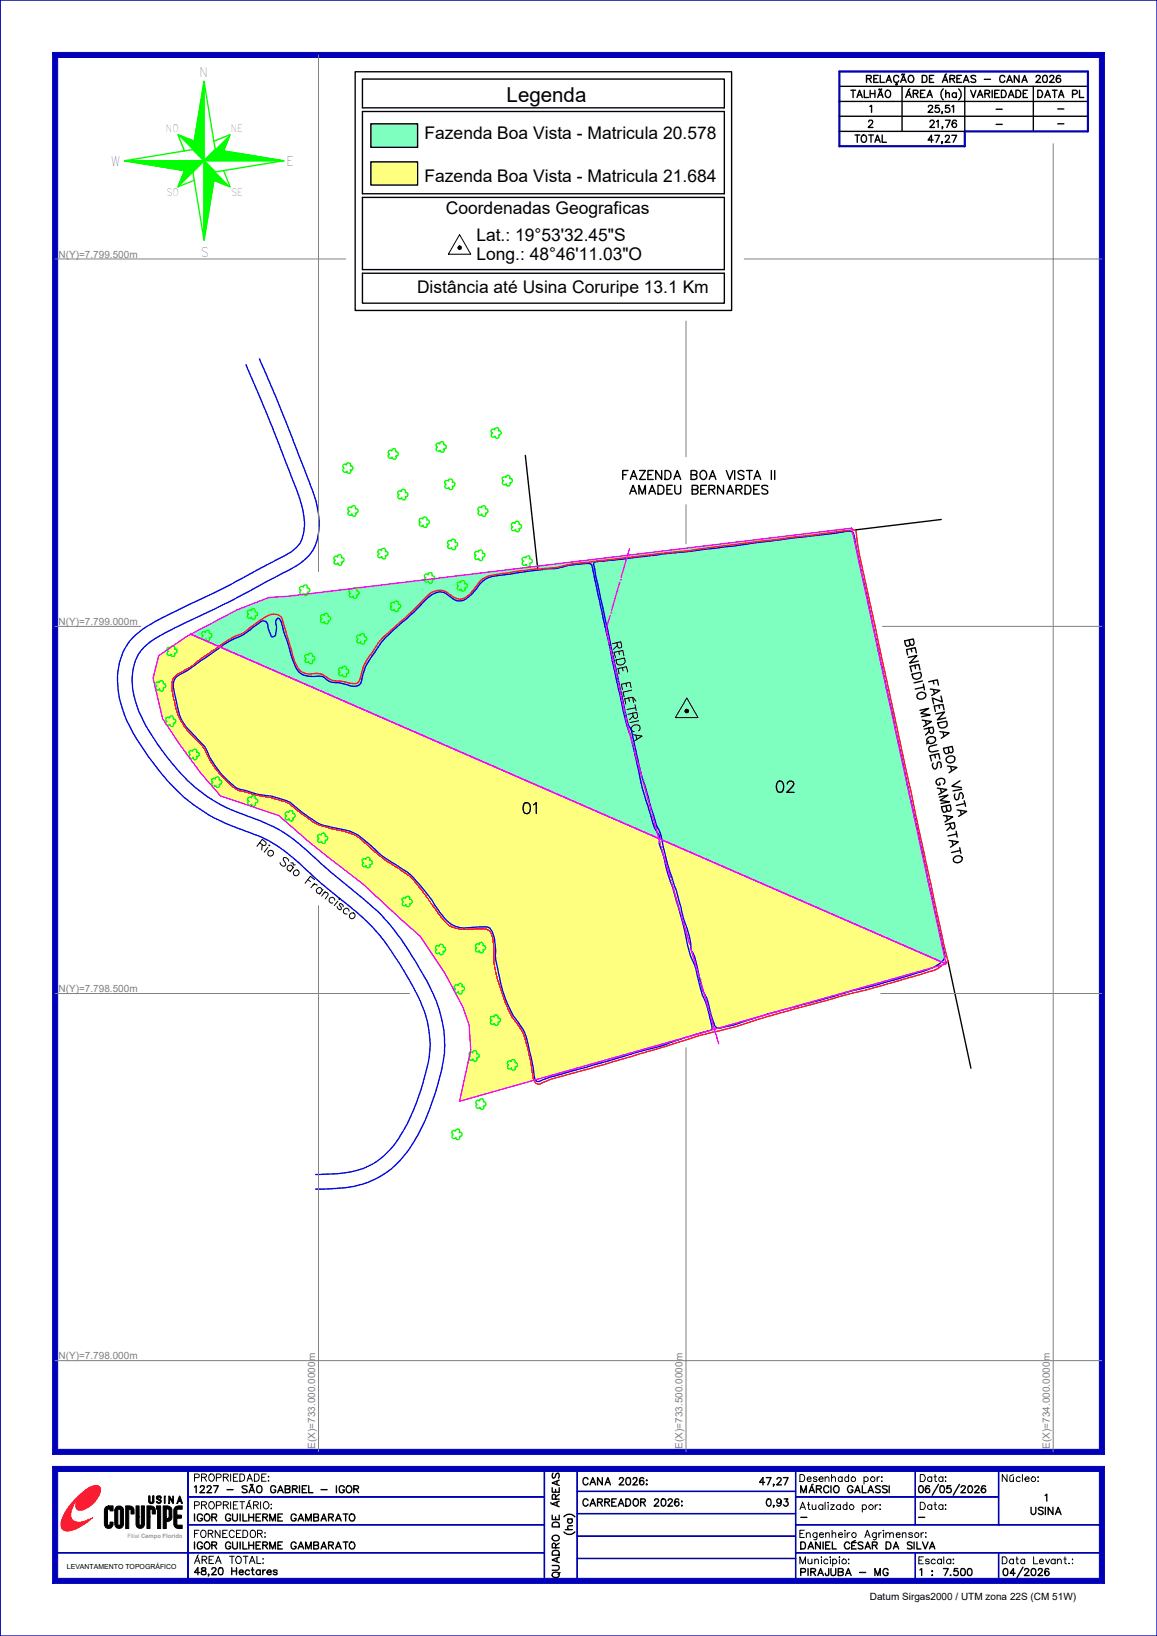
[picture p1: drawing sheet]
<svg xmlns="http://www.w3.org/2000/svg" width="210mm" height="297mm" viewBox="0 0 210 297" stroke-linecap="round" stroke-linejoin="round" font-family="sans-serif">
<!-- layer: QUADRO_DE_AREAS_COMPLEMENTARES -->
<path d="M34.6 115.1l8.4-4.4 5.8-2.2 3.7-.3 102.1-12.3 17.1 79.1z" fill="none" stroke="#7fffbf" stroke-width=".18"/>
<path d="M34.6 115.1l8.4-4.4 5.8-2.2 3.7-.3 102.1-12.3 17.1 79.1z" fill-rule="evenodd" fill="#7fffbf"/>
<path d="M28.8 119l5.8-3.9 137.1 59.9-88.3 24.9 2-9.3-.3-4.5-1.1-3.2-3.2-6.1-4.5-6.9-10.5-9.5-9.7-7.5-5.5-4.8-10.6-3.6-3.6-4.2-3.9-5.3-3-4.5-1.7-7.4z" fill="none" stroke="#ffff7f" stroke-width=".18"/>
<path d="M28.8 119l5.8-3.9 137.1 59.9-88.3 24.9 2-9.3-.3-4.5-1.1-3.2-3.2-6.1-4.5-6.9-10.5-9.5-9.7-7.5-5.5-4.8-10.6-3.6-3.6-4.2-3.9-5.3-3-4.5-1.7-7.4z" fill-rule="evenodd" fill="#ffff7f"/>
<!-- layer: TEXTO -->
<path d="M124.4 128.9l.3 .2h-.4zM124.4 128.9l.3-.1v.3zM124.4 129.3l.3-.2v.3zM124.7 126.7l2 3.6h-4.1zM124.7 128.8l.2 .1-.2 .2zM124.7 129.1h.3l-.1 .2zM124.7 129.1l.2 .2-.2 .1zM124.9 128.9l.1 .2h-.3z" fill="none" stroke="#000" stroke-width=".18"/>
<path d="M124.4 128.9l.3 .2h-.4zM124.4 128.9l.3-.1v.3zM124.7 128.8l.2 .1-.2 .2zM124.9 128.9l.1 .2h-.3zM124.7 129.1h.3l-.1 .2zM124.7 129.1l.2 .2-.2 .1zM124.4 129.3l.3-.2v.3zM124.3 129.1h.4l-.3 .2z" fill="#000"/>
<!-- layer: 0114001227002 -->
<path d="M107.8 102.1l25.3-3 20.3-2.6a1.08 1.08 0 0 1 1.6 .8l4.9 22.9 9.8 45.4 1.7 7.5a1.74 1.74 0 0 1-1 1.9l-.5 .3a36.8 36.8 0 0 1-6.8 2.4l-4.2 1.2-4.4 1-4.4 1.3a280 280 0 0 0-17.7 5.1l-1.4 .3a.93 .93 0 0 1-1.4-.9l-.9-3.1a6.9 6.9 0 0 0-1.1-2.7l-1-3.9a7.8 7.8 0 0 0-1.1-3.3 16.7 16.7 0 0 0-1.3-5.6l-.5-1.6a44 44 0 0 0-2.1-7.1l-1.7-7a18.1 18.1 0 0 1-1.6-4.4l-.6-2.2a120.6 120.6 0 0 1-3.1-12.2l-.3-.6a3.5 3.5 0 0 1-.7-2l-5.4-25.3-.5-2.3z" fill="none" stroke="#00f" stroke-width=".25"/>
<!-- layer: 0114001227001 -->
<path d="M32.1 122.8l1.9-1.1 4.4-3.1a19.8 19.8 0 0 1 5.7-3.4l2.9-2.1a.92 .92 0 0 1 1.2-.3 .92 .92 0 0 1 .5 1.1l.4 1.3a.47 .47 0 0 0 .6 .4 .47 .47 0 0 0 .3-.6 4 4 0 0 0 0-2.2l.3-.5 .2-.1a1.96 1.96 0 0 1 .8 1.7l2 6.4a3.2 3.2 0 0 0 3.8 2.5 2.28 2.28 0 0 1 2.2 .6 3 3 0 0 0 2.2 .5l2.2 .6a1.43 1.43 0 0 0 2-1.2 9.5 9.5 0 0 1 2.3-4.9 22.5 22.5 0 0 1 5.9-6.1l3.5-3.5a3.4 3.4 0 0 1 3.2-1.2l1 .6a2.41 2.41 0 0 0 3.8-.2l1.4-1.6a4.1 4.1 0 0 1 3.4-1.9l8.7-1.2 2.1-.1a26.3 26.3 0 0 1 5.8-.9l.5 .1 .2 .6 5.2 24.2a38.1 38.1 0 0 0 1.7 6.3l.8 3.3a98.7 98.7 0 0 0 3.6 13.5l.8 1.3 .1 .5a6.1 6.1 0 0 0 .7 3.2l.8 3.3a116.4 116.4 0 0 1 3.9 14.2l.5 1.3a15.2 15.2 0 0 1 1.3 4.4l.6 2.2 .8 1.8 .9 4.3-.3 .3-6.6 2a47.3 47.3 0 0 1-7 2l-15.3 4.4-1.9 .7a.67 .67 0 0 1-1-.3l-.9-4.8a11.2 11.2 0 0 0-3.1-6.8 25.7 25.7 0 0 1-2.8-8.5 7.2 7.2 0 0 1-.3-3.2 7.1 7.1 0 0 0-1-4.1 4.6 4.6 0 0 0-2.7-.2l-1.4 .1a4.6 4.6 0 0 1-4.6-2.3l-.8-1a32.6 32.6 0 0 0-5.6-6.8l-3.3-2.1a12.3 12.3 0 0 1-3.2-2.7l-1.3-1a8.4 8.4 0 0 0-4.9-2.1l-1.6-.4a6.7 6.7 0 0 1-3.5-1.6l-2.4-1.8a6.6 6.6 0 0 0-3.7-1.8l-3.5-.7-2.8-.8a8.3 8.3 0 0 1-3.3-2.5 19.2 19.2 0 0 1-3.3-5.3l-1.6-1.7a9.4 9.4 0 0 1-3.1-4.6l-.9-4a2.31 2.31 0 0 1 .6-2.4z" fill="none" stroke="#00f" stroke-width=".25"/>
<!-- layer: TEXTO -->
<path d="M95.4 82.7l2.2 20.4M170.8 94.3l-15.5 1.9M172.1 174.5l4.1 19.4" fill="none" stroke="#000" stroke-width=".25"/>
<!-- layer: 0114001227 -->
<path d="M31.8 122.8l3.2-2 3.7-2.7a22 22 0 0 1 5.5-3.2 24.5 24.5 0 0 1 4.9-3.3 1.98 1.98 0 0 1 2 .4l2.4 8.2a3.5 3.5 0 0 0 1.6 1.9l.9 .2h.9a3.1 3.1 0 0 1 3 1.1l3.6 .6a1.34 1.34 0 0 0 1.7-.4l.2-.6a8.3 8.3 0 0 1 2.3-4.7 12.6 12.6 0 0 1 3.9-4.4l2.1-1.8 3.4-3.4a3.1 3.1 0 0 1 4-1.2l.8 .6a2.19 2.19 0 0 0 3.4-.2l1.5-1.9a4.1 4.1 0 0 1 3.2-1.7l6.6-.9 2.3-.2a18.2 18.2 0 0 0 4.9-.8l17.2-2 4-.4 18.2-2.4 12.1-1.4a70.1 70.1 0 0 0 1.9 10.1l12.6 58.2 2.3 10a8 8 0 0 1-4.3 2.2l-10.5 3-2.7 .6-13.1 3.6-7.9 2.5-6.4 1.5-6.4 2.1-11.2 3.3-9.6 2.6-2.1 .9a1.24 1.24 0 0 1-1.2-1.6l-.4-2.5-.7-3.2a11.1 11.1 0 0 0-2.7-4.9 36.9 36.9 0 0 1-3.3-10.1v-3.3l-.3-1.3a1.39 1.39 0 0 0-1.6-1.3l-2.6 .1a5 5 0 0 1-5-2.2l-4.3-5.8a15.3 15.3 0 0 0-4.6-3.8l-3-2.1a23.5 23.5 0 0 0-4-3.3l-1.9-.6-2.6-.6a8.4 8.4 0 0 1-4.3-2.1l-2.2-1.7a3.6 3.6 0 0 0-2.5-1.2 17 17 0 0 0-4.7-1.1l-1.1-.4-1.1-.2a6.9 6.9 0 0 1-3.3-2.5l-1.2-1.3a12.8 12.8 0 0 1-2.2-3.8l-.9-1.1a12.9 12.9 0 0 1-4.7-8.1l-.3-1.5a4.3 4.3 0 0 1 .3-2.2z" fill="none" stroke="#f00" stroke-width=".25"/>
<!-- layer: REDE_DE_LUZ -->
<g fill="none" stroke="#f0f" stroke-width=".25">
<path d="M114.2 99.6l-1.5 5.2M110.7 111.7l-.7 2.4 .6 2.8M110.8 111.3h.1M110.8 117.8l1.2 5.2M112.5 105.7l-1.5 5.2M112.6 105.3h.1M112.2 123.9l1.1 5.3M115.1 136.1l1.4 5.1M116.7 141.7h.1M116.8 142.2l1.4 5.1M118.3 147.7h.1M118.5 148.2l1.4 5.1"/>
<path d="M120 153.8h.1M120.1 154.3l1.6 5M121.8 159.8h.1M121.9 160.2l1.5 5.2M123.5 165.8h.1M123.7 166.3l1.5 5.1M125.3 171.8h.1M125.4 172.3l1.5 5.1M127.1 177.9h.1M127.2 178.3l1.5 5.1M128.8 183.9h.1M128.9 184.3l1.6 5.2"/>
</g>
<!-- layer: MARGEM -->
<path d="M199.5 10.4l1-.9v254.5l-1-.9z" fill="none" stroke="#0000b8" stroke-width=".18"/>
<path d="M199.5 10.4l1-.9v254.5l-1-.9z" fill="#0000b8"/>
<path d="M9.6 9.5h190.9l-1 .9h-189z" fill="none" stroke="#0000b8" stroke-width=".18"/>
<path d="M9.6 9.5h190.9l-1 .9h-189z" fill="#0000b8"/>
<path d="M9.6 9.5l.9 .9v252.7l-.9 .9z" fill="none" stroke="#0000b8" stroke-width=".18"/>
<path d="M9.6 9.5l.9 .9v252.7l-.9 .9z" fill="#0000b8"/>
<path d="M10.5 263.1h189l1 .9h-190.9z" fill="none" stroke="#0000b8" stroke-width=".18"/>
<path d="M10.5 263.1h189l1 .9h-190.9z" fill="#0000b8"/>
<path d="M0 0h210v297h-210zM0 0v297" fill="none" stroke="#0000b8" stroke-width=".25"/>
<g fill="none" stroke="#0000b8" stroke-width=".18">
<path d="M9.6 266.2h190.9l-1 .9h-189zM34.1 266.7h.1v20.3h-.1zM34.1 276.8h64.7v.1h-64.7zM34.1 271.7h64.7v.1h-64.7zM34.1 276.8h64.7M34.1 271.8h64.7M34.1 266.7v20.3M98.8 266.7h.1v20h-.1zM98.8 266.7v20M104.7 266.7h.1v20h-.1zM104.7 270.7h39.7v.1h-39.7zM104.7 274.7h39.7v.2h-39.7z"/>
<path d="M104.7 278.8h39.7v.1h-39.7zM104.7 266.7v20M104.7 270.7h39.7M104.7 274.8h39.7M104.7 278.9h39.7M144.4 266.7h.1v20h-.1zM144.4 276.8h55.6v.1h-55.6zM144.4 271.7h36.9v.1h-36.9zM144.4 276.8h55.6M144.4 271.8h36.9M144.4 266.7v20M166.1 266.7h.1v10.1h-.1z"/>
<path d="M166.1 266.7v10.1M181.2 266.7h.1v10.1h-.1zM181.3 266.7v10.1M10 281.9h88.8v.1h-88.8zM10 281.9h88.8M104.7 282.9h39.7v.1h-39.7zM104.7 282.9h39.7M144.4 281.9h55.6v.1h-55.6zM144.4 281.9h55.6M166.1 281.9h.1v5h-.1zM166.1 281.9v5M181.2 281.9h.1v5h-.1z"/>
<path d="M181.3 281.9v5"/>
</g>
<path d="M9.6 266.2h190.9l-1 .9h-189z" fill="#0000b8"/>
<path d="M200.5 266.2v21.2l-1-.9v-19.4z" fill="none" stroke="#0000b8" stroke-width=".18"/>
<path d="M200.5 266.2v21.2l-1-.9v-19.4z" fill="#0000b8"/>
<path d="M9.6 287.4l.9-.9h189l1 .9z" fill="none" stroke="#0000b8" stroke-width=".18"/>
<path d="M9.6 287.4l.9-.9h189l1 .9z" fill="#0000b8"/>
<path d="M9.6 266.2l.9 .9v19.4l-.9 .9z" fill="none" stroke="#0000b8" stroke-width=".18"/>
<path d="M9.6 266.2l.9 .9v19.4l-.9 .9z" fill="#0000b8"/>
<path d="M34.1 266.7h.1v20.1h-.1zM34.1 266.7v20.1" fill="none" stroke="#0000b8" stroke-width=".18"/>
<!-- layer: SETA_NORTE -->
<g fill="none" stroke="#0f0" stroke-width=".25">
<path d="M37 14.8l2.1 12.4 12.4 2-12.4 2-2.1 12.4-2-12.4-12.4-2 12.4-2zM37 19.8l-.9 1M37 15h.1M37 14.8v28.8M37 15.1v.1M37 15.2l-.1 .1M37 15.3l-.1 .2M37 15.5l-.1 .1M37 15.6l-.1 .2M37 15.7l-.2 .2M37 15.8l-.2 .3M37 16l-.2 .2"/>
<path d="M37 16.1l-.2 .3M37 16.2l-.3 .3M37 16.3l-.3 .4M37 16.5l-.3 .3M37 16.6l-.3 .4M37 16.7l-.3 .4M37 16.8l-.4 .5M37 17l-.4 .4M37 17.1l-.4 .5M37 17.2l-.4 .6M37 17.4l-.5 .5M37 17.5l-.5 .6"/>
<path d="M37 17.7l-.5 .5M37 17.8l-.5 .6M37 17.9l-.6 .6M37 18l-.6 .7M37 18.2l-.6 .6M37 18.3l-.6 .7M37 18.4l-.7 .7M37 18.5l-.7 .8M37 18.7l-.7 .7M37 18.8l-.7 .8M37 18.9l-.8 .8M37 19l-.8 .9"/>
<path d="M37 19.2l-.8 .8M37 19.3l-.8 .9M37 19.4l-.9 .9M37 19.5l-.9 1M37 19.7l-.9 .9M37 19.9l-1 1.1M22.6 29.2h28.9M22.7 29.2h.1M22.8 29.2h.1M22.9 29.2h.1M23.1 29.2h-.1M23.2 29.2l-.1 .1"/>
<path d="M23.3 29.2l-.1 .1M23.4 29.2l-.1 .1M23.6 29.2l-.2 .1M23.7 29.2l-.2 .1M23.8 29.2l-.1 .2M23.9 29.2l-.1 .2M24.1 29.2l-.2 .2M24.2 29.2l-.2 .2M24.3 29.2l-.2 .2M24.4 29.2l-.2 .2M24.6 29.2l-.3 .3M24.7 29.2l-.3 .3"/>
<path d="M24.8 29.2l-.3 .3M24.9 29.2l-.3 .3M25.1 29.2l-.4 .3M25.2 29.2l-.4 .3M25.3 29.2l-.4 .4M25.5 29.2l-.4 .4M25.6 29.2l-.4 .4M25.7 29.2l-.4 .4M25.9 29.2l-.5 .4M26 29.2l-.5 .5M26.1 29.2l-.5 .5M26.2 29.2l-.5 .5"/>
<path d="M26.4 29.2l-.5 .5M26.5 29.2l-.5 .5M26.6 29.2l-.5 .5M26.8 29.2l-.6 .6M26.9 29.2l-.6 .6M27 29.2l-.6 .6M27.1 29.2l-.6 .6M27.3 29.2l-.7 .6M27.4 29.2l-.7 .6M27.5 29.2l-.7 .7M27.6 29.2l-.7 .7M27.8 29.2l-.8 .7"/>
<path d="M27.9 29.2l-.8 .7M28 29.2l-.7 .7M28.1 29.2l-.7 .8M28.3 29.2l-.8 .8M28.4 29.2l-.8 .8M28.5 29.2l-.8 .8M28.7 29.2l-.9 .8M28.8 29.2l-.9 .8M28.9 29.2l-.9 .9M29.1 29.2l-1 .9M29.2 29.2l-1 .9M29.3 29.2l-1 .9"/>
<path d="M29.4 29.2l-1 .9M29.6 29.2l-1.1 .9M29.7 29.2l-1 1M29.8 29.2l-1 1M29.9 29.2l-1 1M30.1 29.2l-1.1 1M30.2 29.2l-1.1 1M30.3 29.2l-1.1 1.1M30.4 29.2l-1.1 1.1M30.6 29.2l-1.1 1.1M30.7 29.2l-1.1 1.2M30.8 29.2l-1.1 1.2"/>
<path d="M30.9 29.2l-1.1 1.2M31.1 29.2l-1.2 1.2M31.2 29.2l-1.2 1.2M31.3 29.2l-1.2 1.2M31.4 29.2l-1.2 1.3M31.6 29.2l-1.3 1.3M31.7 29.2l-1.3 1.3M31.9 29.2l-1.4 1.3M32 29.2l-1.4 1.3M32.1 29.2l-1.4 1.4M32.2 29.2l-1.3 1.4M32.4 29.2l-1.4 1.4"/>
<path d="M32.5 29.2l-1.4 1.4M32.5 24.6l2.5 2.4 2-2M32.6 29.2l-1.4 1.4M32.7 29.2l-1.4 1.4M32.7 24.6l2.4 2.3M32.9 29.2l-1.5 1.5M32.9 24.7l2.2 2.1M33 29.2l-1.5 1.5M33.1 29.2l-1.5 1.5M33.2 29.2l-1.5 1.5M33.3 24.9l1.8 1.7M33.4 29.2l-1.5 1.5"/>
<path d="M33.5 29.2l-1.5 1.5M33.5 31v.1M33.5 25l1.6 1.5M33.6 29.2l-1.5 1.6M33.7 29.2l-1.5 1.6M33.9 29.2l-1.6 1.6M33.9 25.1l1.3 1.2M34 29.2l-1.6 1.6M34.1 29.2l-1.6 1.6M34.1 25.2l1.1 1M34.2 29.2l-1.6 1.7M34.4 29.2l-1.7 1.7"/>
<path d="M34.4 25.3l.8 .8M34.5 29.2l-1.7 1.7M34.6 29.2l-1.6 1.7M34.8 29.2l-1.7 1.7M34.8 25.5l.4 .4M34.9 29.2l-1.7 1.7M35 25.5l.2 .3M35.1 29.2l-1.8 1.8M35.2 29.2l-1.8 1.8M35.3 32.7l-3 1.2M35.3 25.6l-3-1.1 1.2 2.9M35.3 29.2l-1.8 1.8-1.2 2.9"/>
<path d="M35.4 29.2l-2 2.1M35.6 29.2l-2.3 2.3M35.7 29.2l-2.5 2.5M35.8 29.2l-2.7 2.7M35.9 29.2l-2.8 2.9M36.1 29.2l-3.1 3.1M36.2 29.2l-3.3 3.3M36.3 29.2l-3.5 3.5M36.4 29.2l-3.7 3.7M36.6 29.2l-3.9 3.9M36.7 29.2l-4.1 4.1M36.8 29.2l-4.3 4.3"/>
<path d="M36.9 29.2l-4.5 4.5M37 33.4l2.1-2 2.3 2.4M37 20l-1 1.1M37 20.2l-1 1.1M37 20.3l-1 1.1M37 20.4l-1.1 1.2M37 20.5l-1.1 1.2M37 20.7l-1.1 1.2M37 20.8l-1.1 1.2M37 21l-1.2 1.2M37 21.1l-1.2 1.2M37 21.2l-1.2 1.3"/>
<path d="M37 21.3l-1.2 1.3M37 21.5l-1.3 1.3M37 21.6l-1.3 1.3M37 21.7l-1.3 1.4M37 21.8l-1.3 1.4M37 22l-1.4 1.4M37 22.1l-1.4 1.4M37 22.2l-1.4 1.5M37 22.3l-1.4 1.5M37 22.5l-1.5 1.5M37 22.6l-1.5 1.6M37 22.7l-1.5 1.6"/>
<path d="M37 22.8l-1.5 1.7M37 23l-1.6 1.6M37 23.1l-1.6 1.7M37 23.2l-1.6 1.7M37 23.3l-1.6 1.8M37 23.5l-1.7 1.7M37 23.6l-1.7 1.8M37 23.7l-1.7 1.8M37 23.8l-1.8 1.8M37 24l-1.8 1.8M37 24.1l-1.8 1.9-.6-.6M37 24.3l-1.8 1.8"/>
<path d="M37 24.4l-1.8 1.9M37 24.5l-1.9 1.9-1.4-1.3M37 24.6l-1.9 2M37 24.8l-1.9 1.9-2-1.9M37 24.9l-1.9 2M37 25.2l-2 2 4.1 4M37 25.3l-1.9 2M37 25.4l-1.8 1.9M37 25.5l-1.8 1.9M37 25.7l-1.7 1.7M37 25.8l-1.6 1.7M37 25.9l-1.6 1.7"/>
<path d="M37 26l-1.5 1.6M37 26.2l-1.5 1.5M37 26.3l-1.4 1.5M37 26.4l-1.3 1.4M37 26.5l-1.3 1.4M37 26.7l-1.2 1.2M37 26.8l-1.1 1.2M37 26.9l-1.1 1.2M37 27l-1 1.1M37 27.2l-1 1M37 27.3l-.9 1M37 27.5l-.8 .8"/>
<path d="M37 27.6l-.8 .8M37 27.7l-.7 .7M37 27.8l-.6 .7M37 28l-.6 .6M37 28.1l-.5 .5M37 28.2l-.5 .5M37 28.3l-.4 .5M37 28.5l-.3 .3M37 28.6l-.3 .3M37 28.7l-.2 .2M37 28.8l-.1 .2M37 29l-.1 .1"/>
<path d="M37 29.1h.1M37.1 29.3h-.1M37.2 29.3l-.2 .2M37.2 29.4l-.2 .2M37.3 29.5l-.3 .2M37.4 29.5l-.4 .3M37.4 29.6l-.4 .4M37.5 29.6l-.5 .5M37.5 29.7l-.5 .5M37.6 40l-.6 .6M37.6 39.8l-.6 .6M37.6 29.8l-.6 .6"/>
<path d="M37.7 39.6l-.7 .7M37.7 39.5l-.7 .7M37.7 29.8l-.7 .7M37.7 39.3l-.7 .8M37.7 39.2l-.7 .7M37.7 29.9l-.7 .7M37.8 39l-.8 .8M37.8 38.9l-.8 .7M37.8 30l-.8 .8M37.8 38.7l-.8 .8M37.8 38.6l-.8 .8M37.9 38.4l-.9 .9"/>
<path d="M37.9 38.3l-.9 .8M37.9 30l-.9 .9M37.9 38.1l-.9 .9M37.9 38l-.9 .9M37.9 30.1l-.9 .9M38 37.8l-1 1M38 37.7l-1 .9M38 30.1l-1 1M38 37.5l-1 1M38 37.4l-1 1M38 30.2l-1 1.1M38.1 37.2l-1.1 1.1"/>
<path d="M38.1 37.1l-1.1 1M38.2 36.9l-1.2 1.1M38.2 36.8l-1.2 1.1M38.2 30.3l-1.2 1.1M38.2 36.6l-1.2 1.2M38.2 36.4l-1.2 1.2M38.2 30.4l-1.2 1.1M38.3 36.3l-1.3 1.2M38.3 36.1l-1.3 1.3M38.3 30.4l-1.3 1.2M38.3 36l-1.3 1.3M38.3 35.8l-1.3 1.3"/>
<path d="M38.3 30.5l-1.3 1.3M38.4 35.7l-1.4 1.3M38.4 35.5l-1.4 1.4M38.4 35.4l-1.4 1.4M38.4 35.2l-1.4 1.4M38.4 30.6l-1.4 1.3M38.5 35.1l-1.5 1.4M38.5 34.9l-1.5 1.4M38.5 30.6l-1.5 1.4M38.5 34.8l-1.5 1.4M38.5 34.6l-1.5 1.5M38.5 30.7l-1.5 1.4"/>
<path d="M38.6 34.5l-1.6 1.5M38.6 34.3l-1.6 1.5M38.6 30.8l-1.6 1.5M38.6 34.2l-1.6 1.5M38.6 34l-1.6 1.6M38.7 33.9l-1.7 1.6M38.7 33.7l-1.7 1.6M38.7 30.8l-1.7 1.6M38.7 33.6l-1.7 1.6M38.7 33.4l-1.7 1.7M38.7 30.9l-1.7 1.6M38.8 33.2l-1.8 1.8"/>
<path d="M38.8 33.1l-1.8 1.7M38.8 30.9l-1.8 1.7M38.8 32.9l-1.8 1.8M38.8 32.8l-1.8 1.8M38.8 32.7h.1M38.8 25.6l3-1.1-1.2 2.9M38.9 32.6l-1.9 1.9M38.9 31l-1.9 1.8M38.9 32.6l.2 .2M38.9 32.4l.6 .6M38.9 32.3l-1.9 1.9M38.9 31.1l-1.9 1.8"/>
<path d="M38.9 32.3l.8 .8M39 32l-2 2M39 31.1l-2 1.9M39 32.1l1.1 1.1M39 32l1.3 1.3M39 31.7l-2 2M39 31.6l-2 2M39 31.2l-2 2M39 31.8l1.7 1.7M39 31.7l1.9 1.9M39 31.5l2.1 2.2M39.1 31.3l-2.1 2"/>
<path d="M39.1 27.2l-6.8 6.7M39.1 31.3l2.5 2.6M39.1 27.2l-2 2M39.2 27.2l-2 2M39.3 32.9l-.4-.4-1.9 1.8M39.4 27.2l-2 2M39.5 27.3l-1.9 1.9M39.9 27.3l-2 1.9M39.9 33.2l-1-1-1.9 1.9M40.1 27.3l-1.9 1.9M40.2 27.4l-1.8 1.8M40.3 27.4l-1.8 1.8"/>
<path d="M40.4 27.4l-1.8 1.8M40.5 33.4l-1.5-1.5-2 1.9M40.6 27.4l-1.9 1.8M40.6 31l1.2 2.9-3-1.2M40.6 27.4l-1.7 1.8M40.7 27.2l-.3 .2M40.7 27.4l-1.7 1.8M40.8 26.9l-.5 .5M40.8 27.5l-1.7 1.7M40.8 26.7l-.6 .7M40.9 27.5l-1.7 1.7M40.9 26.5l-.8 .8"/>
<path d="M41 26.3l-2.9 2.9M41 27.5l-1.6 1.7M41.1 26.1l-1.2 1.2M41.2 27.5l-1.7 1.7M41.2 25.9l-3.4 3.3M41.2 25.7l-1.5 1.6M41.3 27.5l-1.7 1.7M41.4 25.5l-3.7 3.7M41.4 27.6l-1.7 1.6M41.5 25.3l-2 1.9M41.5 27.6l-1.6 1.6M41.5 25.1l-4.2 4.1"/>
<path d="M41.6 27.6l-1.6 1.6M41.6 24.9l-2.3 2.3M41.7 27.6l-1.6 1.6M41.7 24.7l-2.5 2.5M41.9 27.6l-1.7 1.6M42 27.6l-1.6 1.6M42.1 27.7l-1.6 1.5M42.2 27.7l-1.6 1.5M42.3 27.7l-1.6 1.5M42.4 27.7l-1.5 1.5M42.5 27.7l-1.5 1.5M42.6 27.8l-1.5 1.4"/>
<path d="M42.7 27.8l-1.5 1.4M42.8 27.8l-1.4 1.4M42.9 27.8l-1.4 1.4M43 27.8l-1.3 1.4M43.1 27.8l-1.3 1.4M43.3 27.9l-1.4 1.3M43.4 27.9l-1.4 1.3M43.5 27.9l-1.3 1.3M43.6 27.9l-1.3 1.3M43.7 27.9l-1.3 1.3M43.8 27.9l-1.2 1.3M43.9 28l-1.2 1.2"/>
<path d="M44 28l-1.2 1.2M44.1 28l-1.2 1.2M44.2 28l-1.1 1.2M44.3 28l-1.1 1.2M44.4 28.1l-1.1 1.1M44.6 28.1l-1.2 1.1M44.7 28.1l-1.1 1.1M44.8 28.1l-1.1 1.1M44.9 28.1l-1.1 1.1M45 28.1l-1.1 1.1M45.1 28.2l-1 1M45.2 28.2l-1 1"/>
<path d="M45.3 28.2l-1 1M45.5 28.2l-1.1 1M45.6 28.2l-1 1M45.7 28.2l-1 1M45.8 28.3l-.9 .9M45.9 28.3l-.9 .9M46 28.3l-.9 .9M46.1 28.3l-.9 .9M46.2 28.3l-.8 .9M46.3 28.4l-.8 .8M46.4 28.4l-.8 .8M46.5 28.4l-.8 .8"/>
<path d="M46.6 28.4l-.7 .8M46.7 28.4l-.7 .8M46.9 28.4l-.8 .8M47 28.5l-.8 .7M47.1 28.5l-.7 .7M47.2 28.5l-.7 .7M47.3 28.5l-.7 .7M47.4 28.5l-.7 .7M47.5 28.5l-.6 .7M47.7 28.6l-.7 .6M47.8 28.6l-.7 .6M47.9 28.6l-.7 .6"/>
<path d="M48 28.6l-.6 .6M48.1 28.6l-.6 .6M48.2 28.7l-.5 .5M48.3 28.7l-.5 .5M48.4 28.7l-.5 .5M48.5 28.7l-.5 .5M48.6 28.7l-.4 .5M48.7 28.7l-.4 .5M48.8 28.8l-.4 .4M49 28.8l-.5 .4M49.1 28.8l-.4 .4M49.2 28.8l-.4 .4"/>
<path d="M49.3 28.8l-.4 .4M49.4 28.8l-.4 .4M49.5 28.9l-.3 .3M49.6 28.9l-.3 .3M49.7 28.9l-.3 .3M49.8 28.9l-.3 .3M49.9 28.9l-.2 .3M50 29l-.2 .2M50.1 29l-.2 .2M50.2 29l-.2 .2M50.4 29l-.2 .2M50.5 29l-.2 .2"/>
<path d="M50.6 29l-.2 .2M50.7 29.1l-.1 .1M50.8 29.1l-.1 .1M50.9 29.1v.1M51 29.1v.1M51.2 29.1l-.1 .1M51.4 29.2h.1M37.1 43.5h-.1M37.1 43.3l-.1 .1M37.1 43.2l-.1 .1M37.1 43l-.1 .1M37.2 42.8l-.2 .2"/>
<path d="M37.2 42.7l-.2 .1M37.2 42.5l-.2 .2M37.2 42.4l-.2 .2M37.3 42.2l-.3 .3M37.3 42.1l-.3 .2M37.3 41.9l-.3 .3M37.3 41.8l-.3 .3M37.3 41.6l-.3 .4M37.4 41.5l-.4 .3M37.4 41.3l-.4 .4M37.4 41.2l-.4 .4M37.4 41l-.4 .5"/>
<path d="M37.5 40.9l-.5 .4M37.5 40.7l-.5 .5M37.5 40.6l-.5 .5M37.5 40.4l-.5 .6M37.6 40.3l-.6 .5M37.6 40.1l-.6 .6"/>
</g>
<!-- layer: MARGEM -->
<path d="M27 271.6h.2v1a.29 .29 0 0 0 .3 .2 .29 .29 0 0 0 .2-.2v-1h.2v1a.44 .44 0 0 1-.4 .3 .44 .44 0 0 1-.5-.3zM28.5 271.7l.1-.1a.46 .46 0 0 1 .7 .4h-.2a.26 .26 0 0 0-.3-.3 .26 .26 0 0 0-.2 .3l.6 .3 .1 .2-.8-.3-.1-.2zM28.5 271.7l.1-.1a.46 .46 0 0 1 .7 .4h-.2a.26 .26 0 0 0-.3-.3 .26 .26 0 0 0-.2 .3l.6 .3a.42 .42 0 0 1-.3 .6 .42 .42 0 0 1-.5-.3h.1a.28 .28 0 0 0 .4 .2 .28 .28 0 0 0 .2-.3l-.6-.3-.1-.2zM29.8 271.6h.2v1.3h-.2zM30.6 271.6h.2l.5 1v-1h.2v1.3h-.2l-.5-1v1h-.2zM32.6 271.6h.1l.4 1.3h-.2l-.1-.3h-.4l-.1 .3h-.2zM32.6 271.9l.2 .5h-.3z" fill="none" stroke="#000" stroke-width=".18"/>
<g fill="#000">
<path d="M27 271.6h.2v1a.29 .29 0 0 0 .3 .2 .29 .29 0 0 0 .2-.2v-1h.2v1a.44 .44 0 0 1-.4 .3 .44 .44 0 0 1-.5-.3z" fill-rule="evenodd"/>
<path d="M28.5 271.7l.1-.1a.46 .46 0 0 1 .7 .4h-.2a.26 .26 0 0 0-.3-.3 .26 .26 0 0 0-.2 .3l.6 .3 .1 .2-.8-.3-.1-.2z" fill-rule="evenodd"/>
<path d="M28.5 271.7l.1-.1a.46 .46 0 0 1 .7 .4h-.2a.26 .26 0 0 0-.3-.3 .26 .26 0 0 0-.2 .3l.6 .3a.42 .42 0 0 1-.3 .6 .42 .42 0 0 1-.5-.3h.1a.28 .28 0 0 0 .4 .2 .28 .28 0 0 0 .2-.3l-.6-.3-.1-.2z" fill-rule="evenodd"/>
<path d="M29.8 271.6v1.3h.2v-1.3zM30.6 271.6v1.3h.2v-1l.5 1h.2v-1.3h-.2v1l-.5-1zM32.6 271.6l-.5 1.3h.2l.1-.3h.4l.1 .3h.2l-.4-1.3zM32.6 271.9l.2 .5h-.3z" fill-rule="evenodd"/>
</g>
<path d="M14.4 271.6l1.6-1.4-1.6 1.7z" fill="none" stroke="#ff3f00" stroke-width=".18"/>
<path d="M14.4 271.6l1.6-1.4-1.6 1.7z" fill-rule="evenodd" fill="#ff3f00"/>
<path d="M18.9 275.4h.6v1.3a.23 .23 0 0 0 .2 .2 .23 .23 0 0 0 .3-.2v-.4h.5a.91 .91 0 0 1-.8 1.2 .78 .78 0 0 1-.8-.8z" fill="none" stroke="#000" stroke-width=".18"/>
<path d="M18.9 275.4h.6v1.3a.23 .23 0 0 0 .2 .2 .23 .23 0 0 0 .3-.2v-.4h.5a.91 .91 0 0 1-.8 1.2 .78 .78 0 0 1-.8-.8z" fill-rule="evenodd" fill="#000"/>
<path d="M13.5 272.3l1.9-1.7a7.2 7.2 0 0 0-2.5 4.4 1.3 1.3 0 0 0 1.6 1.3l.8-.1 1.5-.7a8.1 8.1 0 0 1-4.7 2.5l-.2-.1a1.15 1.15 0 0 1-.8-1.7 9.2 9.2 0 0 1 2.4-3.9zM15.4 270.7a2.42 2.42 0 0 1 2.6-.9 1.58 1.58 0 0 1-.2 2 4.1 4.1 0 0 1-3.6 2.3 1.18 1.18 0 0 1-.2-1.7l.3-.6zM15.4 270.6l.7-.4z" fill="none" stroke="#ff3f00" stroke-width=".18"/>
<path d="M15.4 270.7a3.6 3.6 0 0 0-1.6 2.9 1.18 1.18 0 0 0 1.8 .2 4.5 4.5 0 0 0 2.6-3.6 1.1 1.1 0 0 0-1.7-.3zM15.4 270.6l.7-.4zM14.2 271.6a8.7 8.7 0 0 0-3.1 5.2 1.25 1.25 0 0 0 2 1l.7-.2 1.5-.9 1.5-1.2-.5 .3a2.88 2.88 0 0 1-3.1 .2 2.36 2.36 0 0 1 .2-2.8l1.1-1.6 .9-1z" fill-rule="evenodd" fill="#ff3f00"/>
<path d="M19.2 273.6l.5-.2h.8v.9h-.5v-.4l-.4 .1-.1 1.4h-.6v-1.3zM21.1 273.5a.8 .8 0 0 1 .9 0 .8 .8 0 0 1 .4 .7v2.4a.79 .79 0 0 1-.8 .9 .79 .79 0 0 1-.8-.8v-2.6zM21.5 274l.1-.1 .2 .2v2.6a.23 .23 0 0 1-.2 .2 .23 .23 0 0 1-.2-.2v-2.6zM22.8 273.4h.7a.79 .79 0 0 1 .8 .8v.7h-.5v-.8l-.1-.1-.3-.1v3.6h-.6zM24.7 273.4h.5v3.4l.1 .1 .4-.1v-3.4h.5v3.3a.76 .76 0 0 1-.7 .7 .76 .76 0 0 1-.8-.7zM26.7 273.4h.7a.79 .79 0 0 1 .8 .8v.7h-.6v-.8l-.1-.1-.3-.1v3.6h-.5zM28.4 273.4h.8v4.1h-.6v-3.5h-.2zM29.6 273.4h.9a.71 .71 0 0 1 .7 .8v1.2a.82 .82 0 0 1-1 .8v1.3h-.6zM30.2 273.9h.3l.2 .2v1.4l-.2 .2h-.3zM31.7 273.7l.4-.3h1v.6h-.9l-.1 .1v1h.8v.5h-.8v1.1l.1 .2h.9v.6h-.7a.87 .87 0 0 1-.9-.8v-2.6z" fill="none" stroke="#000" stroke-width=".18"/>
<g fill="#000">
<path d="M19.3 273.5l-.4 .6v1.3h.6l.1-1.4 .4-.1v.4h.5v-.9h-.8zM22.8 273.4v4.1h.6v-3.6l.3 .1 .1 .1v.8h.5v-.7a.79 .79 0 0 0-.8-.8zM24.7 273.4v3.3a.76 .76 0 0 0 .8 .7 .76 .76 0 0 0 .7-.7v-3.3h-.5v3.4l-.1 .1-.4-.1v-3.4zM26.7 273.4v4.1h.5v-3.6l.3 .1 .1 .1v.8h.6v-.7a.79 .79 0 0 0-.8-.8zM28.4 273.4v.6h.2v3.5h.6v-4.1zM29.6 273.4v4.1h.6v-1.3a.88 .88 0 0 0 1-.8v-1.2a.79 .79 0 0 0-.8-.8zM30.2 273.9h.3l.2 .2v1.4l-.2 .2h-.3zM31.9 273.5l-.4 .6v2.6a.87 .87 0 0 0 .9 .8h.7v-.6h-.9l-.1-.2v-1.1h.8v-.5h-.8v-1l.1-.1h.9v-.6h-.7z" fill-rule="evenodd"/>
<path d="M21.1 273.5l-.3 .6v2.6a.79 .79 0 0 0 .8 .8 .79 .79 0 0 0 .8-.9v-2.4a.8 .8 0 0 0-.4-.7 .8 .8 0 0 0-.9 0zM21.5 274l.1-.1 .2 .2v2.6a.23 .23 0 0 1-.2 .2 .23 .23 0 0 1-.2-.2v-2.6z" fill-rule="evenodd"/>
</g>
<path d="M27 272.6v-1h.2v1M27 272.5l.1 .2 .3 .2M27.2 272.5l.2 .3M27.4 272.8h.1M27.4 272.9h.1M27.7 272.6v-1h.2v1M27.7 272.5l-.2 .3M27.9 272.5v.2l-.4 .2" fill="none" stroke="#000" stroke-width=".25"/>
<!-- layer: QUADRO_DE_AREAS_CANA_2026 -->
<path d="M152.3 13h45.2v10.8h-22.4v2.7h-22.8z" fill="none" stroke="#0000b8" stroke-width=".4"/>
<path d="M152.3 15.7h45.2M152.3 18.4h45.2M163.7 15.7v8.1M175.1 15.7v8.1h-22.8M187.6 15.7v8.1M152.3 21.1h45.2" fill="none" stroke="#000" stroke-width=".25"/>
<!-- layer: RIO -->
<path d="M44.7 66.2a432 432 0 0 1 8.5 21.2 22.8 22.8 0 0 1 2.1 8 6.1 6.1 0 0 1-1 3.5 14.6 14.6 0 0 1-5.1 3.2l-.3 .2a236.6 236.6 0 0 1-18 9.1l-1.1 .6a18.7 18.7 0 0 0-6.4 4.6 10.7 10.7 0 0 0-2.1 7 22.5 22.5 0 0 0 4.7 12.4 36.4 36.4 0 0 0 13 12.6l.7 .3a50.8 50.8 0 0 0 7.1 2.8l1.3 .6a30 30 0 0 1 8.1 6.2l3.5 3a66.5 66.5 0 0 1 8 6.9 56.8 56.8 0 0 1 9.4 15.3 18.3 18.3 0 0 1-.1 12.2 36.2 36.2 0 0 1-5.4 11.8 12.9 12.9 0 0 1-6.3 4.6l-.3 .1a28.1 28.1 0 0 1-7.7 .8M47.1 65.1a421.5 421.5 0 0 1 10.3 25.9 11.6 11.6 0 0 1-.8 9.1 13.3 13.3 0 0 1-5.6 4.1l-.6 .3a240.9 240.9 0 0 1-18.9 9.6 16.9 16.9 0 0 0-5.9 4.1 9.8 9.8 0 0 0-1.3 8.2 25.8 25.8 0 0 0 4.7 9.2 32.6 32.6 0 0 0 11 10.5 42.3 42.3 0 0 0 7.1 2.9 26.6 26.6 0 0 1 9.5 6.3l3.8 3.3a89.7 89.7 0 0 1 9.5 8.3 62.4 62.4 0 0 1 8.1 12.3 21.9 21.9 0 0 1 1.4 17.9 35.8 35.8 0 0 1-6.2 12.9 15.6 15.6 0 0 1-11.9 5.7l-4 .2" fill="none" stroke="#00f" stroke-width=".25"/>
<!-- layer: MATO -->
<g fill="none" stroke="#0f0" stroke-width=".25">
<path d="M89.9 79.2a.36 .36 0 0 0 .3 .4 .36 .36 0 0 0 .4-.4l-.1-.2 .5-.3-.1-.3-.4-.2v-.2a.38 .38 0 0 0-.4-.4 .38 .38 0 0 0-.3 .5 .35 .35 0 0 0-.6 0 .35 .35 0 0 0 .2 .5 .38 .38 0 0 0-.2 .6 .38 .38 0 0 0 .6 0M62.3 84.4l.3-.2 .3 .2a.38 .38 0 0 1 .3-.4 .38 .38 0 0 1 .5 .4l-.1 .2 .5 .2v.3a.3 .3 0 0 1-.5 .2l.1 .3a.39 .39 0 0 1-.4 .3 .39 .39 0 0 1-.4-.3l-.2 .1a.38 .38 0 0 1-.5-.2 .38 .38 0 0 1 .3-.5l-.3-.2zM63.2 92.2l.2-.1 .4 .1a.38 .38 0 0 1 .5-.4 .38 .38 0 0 1 .2 .6h.3l.2 .2-.1 .4-.4 .1 .1 .3a.38 .38 0 0 1-.4 .3 .38 .38 0 0 1-.3-.4l-.5 .2-.2-.2v-.4l.2-.1-.3-.2zM70.5 81.9l.3-.2 .3 .2a.38 .38 0 0 1 .5-.4 .38 .38 0 0 1 .2 .5l.5 .2-.1 .5-.4 .1 .1 .2a.38 .38 0 0 1-.3 .4 .38 .38 0 0 1-.4-.4 .42 .42 0 0 1-.7 0v-.3l.2-.2-.2-.3zM72.2 89.2l.4-.1 .2 .1a.38 .38 0 0 1 .4-.4 .38 .38 0 0 1 .4 .4v.2l.4 .2v.3a.3 .3 0 0 1-.4 .2l.1 .3a.39 .39 0 0 1-.4 .4 .39 .39 0 0 1-.4-.4 .42 .42 0 0 1-.7 0v-.3l.2-.3-.2-.2zM76.2 94.2h.6a.38 .38 0 0 1 .4-.3 .38 .38 0 0 1 .3 .5l.4 .1v.4a.3 .3 0 0 1-.4 .2l.1 .3a.39 .39 0 0 1-.4 .3 .39 .39 0 0 1-.4-.3 .42 .42 0 0 1-.7 0v-.3l.3-.3-.3-.2zM79.9 81.7a.38 .38 0 0 0 .3 .4 .38 .38 0 0 0 .4-.3l-.1-.3 .4-.1 .1-.5-.5-.2a.38 .38 0 0 0-.2-.5 .38 .38 0 0 0-.5 .4 .36 .36 0 0 0-.6 0 .36 .36 0 0 0 .2 .6 .39 .39 0 0 0-.1 .5 .39 .39 0 0 0 .6 .1M80.8 87.3l.3-.1 .3 .1a.38 .38 0 0 1 .3-.4 .38 .38 0 0 1 .4 .4v.3l.4 .1v.3a.3 .3 0 0 1-.4 .3l.1 .3a.39 .39 0 0 1-.4 .3 .39 .39 0 0 1-.4-.4 .37 .37 0 0 1-.6 0 .37 .37 0 0 1 .2-.5l-.3-.3zM81.3 98.3l.3-.2 .3 .2a.38 .38 0 0 1 .3-.4 .38 .38 0 0 1 .5 .3l-.1 .3 .5 .1v.3a.3 .3 0 0 1-.5 .3l.1 .3a.39 .39 0 0 1-.4 .3 .39 .39 0 0 1-.4-.4 .37 .37 0 0 1-.6 .1 .37 .37 0 0 1 .2-.6l-.3-.3zM86.9 92.2l.1-.1 .4 .1a.38 .38 0 0 1 .5-.4 .38 .38 0 0 1 .2 .6h.3l.2 .5-.5 .2 .1 .3a.38 .38 0 0 1-.4 .4 .38 .38 0 0 1-.4-.5 .37 .37 0 0 1-.6 .1 .37 .37 0 0 1 .2-.6l-.3-.4zM91.2 86.7l.2-.1 .4 .1a.38 .38 0 0 1 .4-.4 .38 .38 0 0 1 .4 .3l-.1 .3h.3l.2 .4-.2 .3h-.2v.3a.38 .38 0 0 1-.4 .3 .38 .38 0 0 1-.4-.3 .37 .37 0 0 1-.5 0 .37 .37 0 0 1 .1-.6l-.2-.1zM92.9 95l.3-.1 .3 .1a.38 .38 0 0 1 .4-.4 .38 .38 0 0 1 .3 .6l.4 .2v.3a.3 .3 0 0 1-.4 .2l.1 .3a.39 .39 0 0 1-.4 .3 .39 .39 0 0 1-.4-.3 .38 .38 0 0 1-.6 0 .38 .38 0 0 1 .2-.6l-.3-.2z"/>
<path d="M31 118.8a.37 .37 0 0 1-.6 0 .37 .37 0 0 1 .2-.6 .38 .38 0 0 1-.2-.5 .38 .38 0 0 1 .6-.1 .36 .36 0 0 1 .5-.3 .36 .36 0 0 1 .1 .5l.5 .1 .1 .4-.5 .3v.2a.36 .36 0 0 1-.3 .4 .36 .36 0 0 1-.4-.4M37.3 115.9a.36 .36 0 0 0 .4 .5 .36 .36 0 0 0 .3-.4v-.3h.3l.2-.5-.6-.2 .1-.2a.36 .36 0 0 0-.4-.4 .36 .36 0 0 0-.3 .4 .37 .37 0 0 0-.6 0 .37 .37 0 0 0 .2 .6 .38 .38 0 0 0-.3 .5 .38 .38 0 0 0 .5 .2l.2-.1M45.6 112a.36 .36 0 0 0 .4 .4 .36 .36 0 0 0 .3-.3v-.3l.4-.1v-.4l-.4-.2a.38 .38 0 0 0-.3-.6 .38 .38 0 0 0-.4 .4 .38 .38 0 0 0-.6 0 .38 .38 0 0 0 .2 .6 .38 .38 0 0 0-.3 .5 .38 .38 0 0 0 .5 .2l.2-.1M55.1 107.7a.36 .36 0 0 0 .3 .4 .36 .36 0 0 0 .4-.3v-.3l.4-.2-.2-.5h-.3l.1-.2a.36 .36 0 0 0-.4-.4 .36 .36 0 0 0-.3 .4 .37 .37 0 0 0-.6 0 .37 .37 0 0 0 .2 .6 .38 .38 0 0 0-.2 .5 .38 .38 0 0 0 .6 .1M55.4 119l.2-.2 .4 .1a.39 .39 0 0 1 .5-.3 .39 .39 0 0 1 .2 .5l.4 .2v.3a.3 .3 0 0 1-.4 .3l.1 .3a.39 .39 0 0 1-.4 .3 .39 .39 0 0 1-.4-.4 .38 .38 0 0 1-.6 .1 .38 .38 0 0 1 .2-.6l-.1-.1a.33 .33 0 0 1-.1-.5zM58.2 111.8l.2-.2 .4 .1a.39 .39 0 0 1 .5-.4 .39 .39 0 0 1 .2 .6l.4 .1 .1 .4a.3 .3 0 0 1-.5 .2l.1 .4a.39 .39 0 0 1-.4 .3 .39 .39 0 0 1-.3-.4 .42 .42 0 0 1-.7 0v-.3l.2-.3a.33 .33 0 0 1-.2-.5zM61.3 102.2a.38 .38 0 0 0 .4 .4 .38 .38 0 0 0 .4-.3l-.1-.3 .4-.1v-.4l-.4-.2a.38 .38 0 0 0-.3-.6 .38 .38 0 0 0-.4 .4 .36 .36 0 0 0-.6 0 .36 .36 0 0 0 .2 .6 .39 .39 0 0 0-.2 .6 .39 .39 0 0 0 .6 0M64.1 108.2a.38 .38 0 0 0 .3 .4 .38 .38 0 0 0 .4-.3l-.1-.3 .4-.1 .1-.4-.5-.2a.38 .38 0 0 0-.2-.6 .38 .38 0 0 0-.5 .4 .36 .36 0 0 0-.6 0 .36 .36 0 0 0 .2 .6 .39 .39 0 0 0-.1 .6 .39 .39 0 0 0 .6 0M64.8 115.4l.2-.1 .4 .1a.38 .38 0 0 1 .5-.4 .38 .38 0 0 1 .2 .6l.4 .2v.4l-.4 .2 .1 .2a.38 .38 0 0 1-.4 .4 .38 .38 0 0 1-.4-.4 .37 .37 0 0 1-.6 0 .37 .37 0 0 1 .2-.6l-.2-.2zM69.3 101.1a.36 .36 0 0 0 .3 .4 .36 .36 0 0 0 .4-.4v-.2l.4-.1v-.5l-.4-.2a.38 .38 0 0 0-.3-.6 .38 .38 0 0 0-.5 .4 .37 .37 0 0 0-.6 0 .37 .37 0 0 0 .2 .6 .38 .38 0 0 0-.2 .5 .38 .38 0 0 0 .5 .2l.2-.1M71.6 110.6a.38 .38 0 0 0 .3 .4 .38 .38 0 0 0 .4-.3v-.3l.4-.2v-.3l-.5-.3 .1-.2a.38 .38 0 0 0-.4-.3 .38 .38 0 0 0-.4 .4v-.1a.38 .38 0 0 0-.6 .1 .38 .38 0 0 0 .2 .6 .39 .39 0 0 0-.1 .5 .39 .39 0 0 0 .6 .1M77.7 105.5a.38 .38 0 0 0 .4 .4 .38 .38 0 0 0 .4-.4l-.1-.2 .5-.3-.1-.3-.4-.2v-.2a.38 .38 0 0 0-.4-.3 .38 .38 0 0 0-.3 .4 .35 .35 0 0 0-.6 0 .35 .35 0 0 0 .2 .5 .38 .38 0 0 0-.2 .6 .38 .38 0 0 0 .6 0"/>
<path d="M83 105.8l.4-.2 .2 .2a.38 .38 0 0 1 .4-.4 .38 .38 0 0 1 .4 .3l-.1 .3h.3l.2 .4-.2 .3h-.2v.3a.38 .38 0 0 1-.4 .3 .38 .38 0 0 1-.3-.3 .37 .37 0 0 1-.6 0 .37 .37 0 0 1 .1-.6l-.2-.3zM86.2 100.3l.2-.2 .4 .1a.38 .38 0 0 1 .5-.3 .38 .38 0 0 1 .2 .5l.5 .2-.1 .4-.4 .2 .1 .2a.38 .38 0 0 1-.4 .4 .38 .38 0 0 1-.3-.4l-.4 .2-.3-.2v-.4l.2-.2-.2-.2zM95.5 102.5a.39 .39 0 0 1-.7 0 .39 .39 0 0 1 .2-.6h-.1a.38 .38 0 0 1 0-.6 .38 .38 0 0 1 .6 0 .36 .36 0 0 1 .4-.4 .36 .36 0 0 1 .2 .6l.4 .1 .1 .4-.4 .2v.3a.36 .36 0 0 1-.3 .3 .36 .36 0 0 1-.4-.3M28.3 124l.2-.2 .4 .1a.38 .38 0 0 1 .5-.3 .38 .38 0 0 1 .2 .5h.3l.2 .2-.1 .4-.4 .2 .1 .2a.36 .36 0 0 1-.4 .4 .36 .36 0 0 1-.3-.4l-.2 .1a.38 .38 0 0 1-.5-.2 .38 .38 0 0 1 .2-.5l-.3-.2zM30.8 131.5a.38 .38 0 0 0 .3 .4 .38 .38 0 0 0 .4-.4l-.1-.2 .5-.2v-.4l-.5-.2a.38 .38 0 0 0-.2-.5 .38 .38 0 0 0-.5 .4 .36 .36 0 0 0-.5 0 .36 .36 0 0 0 .1 .5 .39 .39 0 0 0-.1 .6 .39 .39 0 0 0 .6 0M34.4 136.4l.1-.1 .5 .1a.38 .38 0 0 1 .4-.4 .38 .38 0 0 1 .3 .6h.3l.2 .5-.2 .2h-.3l.1 .3a.38 .38 0 0 1-.4 .3 .38 .38 0 0 1-.4-.4 .37 .37 0 0 1-.6 .1 .37 .37 0 0 1 .1-.6l-.2-.2zM61.5 121.4l.2-.2 .4 .1a.39 .39 0 0 1 .5-.4 .39 .39 0 0 1 .2 .6l.4 .1 .1 .4a.3 .3 0 0 1-.5 .2l.1 .4a.39 .39 0 0 1-.4 .3 .39 .39 0 0 1-.3-.4 .37 .37 0 0 1-.6 0 .37 .37 0 0 1 .1-.6 .33 .33 0 0 1-.2-.5zM39.1 142.6a.38 .38 0 0 0 .4 .4 .38 .38 0 0 0 .4-.4l-.1-.2 .4-.2v-.4l-.4-.2a.38 .38 0 0 0-.3-.5 .38 .38 0 0 0-.4 .4 .36 .36 0 0 0-.6 0 .36 .36 0 0 0 .2 .5 .39 .39 0 0 0-.2 .6 .39 .39 0 0 0 .6 0M45.6 146a.37 .37 0 0 1-.6 0 .37 .37 0 0 1 .2-.5l-.1-.1a.38 .38 0 0 1-.1-.6 .38 .38 0 0 1 .6 .1 .36 .36 0 0 1 .5-.4 .36 .36 0 0 1 .2 .5l.3 .1 .2 .4-.5 .3 .1 .2a.36 .36 0 0 1-.4 .4 .36 .36 0 0 1-.3-.4M52.4 148.7a.37 .37 0 0 1-.6 0 .37 .37 0 0 1 .2-.6h-.1a.4 .4 0 0 1-.1-.6 .4 .4 0 0 1 .6 0 .36 .36 0 0 1 .5-.3 .36 .36 0 0 1 .2 .5l.4 .1 .1 .4-.5 .3 .1 .2a.36 .36 0 0 1-.4 .4 .36 .36 0 0 1-.3-.4M57.7 151.6l.3-.1 .3 .1a.36 .36 0 0 1 .4-.3 .36 .36 0 0 1 .3 .3v.2l.5 .2-.2 .5h-.3l.1 .3a.36 .36 0 0 1-.4 .3 .36 .36 0 0 1-.3-.3l-.2 .1a.38 .38 0 0 1-.5-.2 .38 .38 0 0 1 .2-.5l-.2-.2zM65.8 156l.3-.1 .3 .1a.38 .38 0 0 1 .5-.4 .38 .38 0 0 1 .2 .6l.5 .2-.1 .4-.4 .1 .1 .3a.38 .38 0 0 1-.4 .4 .38 .38 0 0 1-.4-.4 .37 .37 0 0 1-.5 0 .37 .37 0 0 1 .1-.6l-.3-.2z"/>
<path d="M73.1 163.1l.1-.1 .4 .1a.38 .38 0 0 1 .5-.4 .38 .38 0 0 1 .2 .6h.3l.2 .5-.4 .3v.2a.38 .38 0 0 1-.4 .3 .38 .38 0 0 1-.3-.3 .37 .37 0 0 1-.6 0 .37 .37 0 0 1 .1-.6l-.2-.2zM79.1 171.7l.6 .1a.38 .38 0 0 1 .5-.4 .38 .38 0 0 1 .2 .6h.3l.2 .2-.1 .4-.4 .1 .1 .3a.39 .39 0 0 1-.4 .3 .39 .39 0 0 1-.3-.4l-.5 .2-.3-.3 .1-.3 .2-.1-.3-.3zM86.4 171.4l.3-.1 .3 .2a.36 .36 0 0 1 .3-.4 .36 .36 0 0 1 .4 .3l-.1 .3 .5 .1-.1 .6h-.3v.3a.36 .36 0 0 1-.3 .3 .36 .36 0 0 1-.4-.4l-.2 .2a.38 .38 0 0 1-.5-.2 .38 .38 0 0 1 .3-.5l-.3-.3zM83.2 180.1a.38 .38 0 0 0 .3 .4 .38 .38 0 0 0 .4-.4v-.2l.4-.3-.1-.4-.4-.1 .1-.2a.38 .38 0 0 0-.4-.4 .38 .38 0 0 0-.4 .4 .36 .36 0 0 0-.6 .1 .36 .36 0 0 0 .2 .5 .39 .39 0 0 0-.1 .6 .39 .39 0 0 0 .6 0M85.2 191.1l.3-.1 .3 .1a.36 .36 0 0 1 .4-.4 .36 .36 0 0 1 .3 .6l.5 .2-.1 .4-.4 .1 .1 .3a.36 .36 0 0 1-.4 .4 .36 .36 0 0 1-.3-.4l-.3 .2a.38 .38 0 0 1-.4-.3 .38 .38 0 0 1 .2-.5l-.3-.2zM86.4 199.9l.4-.2 .2 .2a.38 .38 0 0 1 .5-.4 .38 .38 0 0 1 .2 .5l.5 .2-.1 .5-.4 .1 .1 .3a.39 .39 0 0 1-.4 .3 .39 .39 0 0 1-.3-.4 .37 .37 0 0 1-.6 .1 .37 .37 0 0 1 .1-.6l-.2-.3zM89.1 184.6l.3-.1 .3 .1a.38 .38 0 0 1 .3-.3 .38 .38 0 0 1 .4 .3v.2l.4 .2v.3a.3 .3 0 0 1-.4 .2l.1 .3a.39 .39 0 0 1-.4 .4 .39 .39 0 0 1-.4-.4l-.2 .2a.38 .38 0 0 1-.5-.3 .38 .38 0 0 1 .3-.5l-.3-.2zM92.8 193.9a.38 .38 0 0 0 .4 .4 .38 .38 0 0 0 .4-.4l-.1-.2 .4-.1v-.5l-.4-.2a.38 .38 0 0 0-.3-.5 .38 .38 0 0 0-.4 .4 .36 .36 0 0 0-.6 0 .36 .36 0 0 0 .2 .5l-.3 .3 .1 .3 .2 .2 .4-.2M82.1 205.4l.3-.2 .3 .2a.39 .39 0 0 1 .3-.4 .39 .39 0 0 1 .4 .3v.3h.3l.2 .4-.2 .3h-.3l.1 .3a.38 .38 0 0 1-.4 .3 .38 .38 0 0 1-.4-.4 .37 .37 0 0 1-.6 0 .37 .37 0 0 1 .1-.5l-.2-.4z"/>
</g>
<!-- layer: MALHA -->
<g fill="none" stroke="#808080" stroke-width=".18">
<path d="M57.8 10v93.8M191.2 26.1v237.5M10 47h52.7M124.5 58.3v24.6M135.1 47h64.9M124.5 91.6v7.1M10 113.7h15.6M160.2 113.7h39.8M57.8 164.4v99.2M10 180.4h64.3M124.5 190.2v73.4M159.9 180.4h40.1"/>
<path d="M10 247h190"/>
</g>
<!-- layer: PERIMETRO SIGEF -->
<path d="M28.8 119l5.8-3.9 137.1 59.9-88.3 24.9 2-9.3-.3-4.5-1.1-3.2-3.2-6.1-4.5-6.9-10.5-9.5-9.7-7.5-5.5-4.8-10.6-3.6-3.6-4.2-3.9-5.3-3-4.5-1.7-7.4zM34.6 115.1l8.4-4.4 5.8-2.2 3.7-.3 102.1-12.3 17.1 79.1z" fill="none" stroke="#f0f" stroke-width=".25"/>
<!-- layer: 0 -->
<path d="M67.3 22.5h8.5v4.2h-8.5z" fill="none" stroke="#7fffbf" stroke-width=".18"/>
<path d="M67.3 22.5h8.5v4.2h-8.5z" fill-rule="evenodd" fill="#7fffbf"/>
<!-- layer: TEXTO -->
<path d="M83.2 44.7l.2 .3h-.3zM83.2 44.7l.2-.1v.4zM83.2 45.2l.2-.2v.3zM83.4 42.6l2 3.5h-4zM83.4 44.6l.3 .1-.3 .3zM83.4 45h.3v.2zM83.4 45l.3 .2-.3 .1zM83.7 44.7v.3h-.3z" fill="none" stroke="#000" stroke-width=".18"/>
<path d="M83.2 44.7l.2 .3h-.3zM83.2 44.7l.2-.1v.4zM83.4 44.6l.3 .1-.3 .3zM83.7 44.7v.3h-.3zM83.4 45h.3v.2zM83.4 45l.3 .2-.3 .1zM83.2 45.2l.2-.2v.3zM83.1 45h.3l-.2 .2z" fill="#000"/>
<!-- layer: 0 -->
<path d="M67.3 22.5h8.5v4.2h-8.5z" fill="none" stroke="#000" stroke-width=".25"/>
<path d="M67.3 29.4h8.5v4.2h-8.5z" fill="none" stroke="#ffff7f" stroke-width=".18"/>
<path d="M67.3 29.4h8.5v4.2h-8.5z" fill-rule="evenodd" fill="#ffff7f"/>
<path d="M64.5 13h68.3v43.4h-68.3zM65.8 14.3h65.7v5.3h-65.7zM65.8 20.2h65.7v15h-65.7zM65.8 35.8h65.7v13.1h-65.7zM67.3 29.4h8.5v4.2h-8.5zM65.8 49.6h65.7v5.4h-65.7z" fill="none" stroke="#000" stroke-width=".25"/>
<text font-size="3.7" x="91.9" y="18.5">Legenda</text>
<g font-size="3.2">
<text x="77.1" y="25.3">Fazenda Boa Vista - Matricula 20.578</text>
<text x="77.1" y="33">Fazenda Boa Vista - Matricula 21.684</text>
<text x="80.9" y="38.8">Coordenadas Geograficas</text>
<text x="86.5" y="43.8">Lat.: 19°53'32.45&quot;S</text>
<text x="86.5" y="47.3">Long.: 48°46'11.03&quot;O</text>
<text x="75.7" y="53.3">Distância até Usina Coruripe 13.1 Km</text>
</g>
<g font-size="2.8">
<text x="140.9" y="143.8">02</text>
<text x="94.9" y="147.7">01</text>
</g>
<g font-size="2.4">
<text x="36.2" y="13.9">N</text>
<text x="20.2" y="30">W</text>
<text x="52" y="30.2">E</text>
<text x="36.4" y="46.7">S</text>
</g>
<g font-size="2.2">
<text x="113" y="87">FAZENDA BOA VISTA II</text>
<text x="114.3" y="89.7">AMADEU BERNARDES</text>
<text x="164.2" y="116.4" transform="rotate(77 164.2 116.4)">BENEDITO MARQUES GAMBARTATO</text>
<text x="168.6" y="123.8" transform="rotate(77 168.6 123.8)">FAZENDA BOA VISTA</text>
<text x="46.6" y="153.6" transform="rotate(37 46.6 153.6)">Rio São Francisco</text>
</g>
<text font-size="2.2" fill="#f0f" x="111.2" y="116.9" transform="rotate(77 111.2 116.9)">REDE ELÉTRICA</text>
<g font-size="1.9">
<text x="41.9" y="23.9">NE</text>
<text x="30.1" y="24">NO</text>
<text x="30.2" y="35.6">SO</text>
<text x="42" y="35.6">SE</text>
</g>
<g font-size="1.8">
<text x="154.4" y="17.7">TALHÃO</text>
<text x="157.3" y="15">RELAÇÃO DE ÁREAS - CANA 2026</text>
<text x="164.4" y="17.7">ÁREA (ha)</text>
<text x="176.2" y="17.7">VARIEDADE</text>
<text x="188.4" y="17.7">DATA PL</text>
<text x="157.6" y="23.1">2</text>
<text x="157.9" y="20.4">1</text>
<text x="168.5" y="20.4">25,51</text>
<text x="168.8" y="23.1">21,76</text>
<text x="180.8" y="20.4">-</text>
<text x="180.8" y="23.1">-</text>
<text x="192" y="20.3">-</text>
<text x="192" y="23">-</text>
<text x="155.2" y="25.8">TOTAL</text>
<text x="168.5" y="25.8">47,27</text>
<text x="35.3" y="268.9">PROPRIEDADE:</text>
<text x="105.8" y="269.6">CANA 2026:</text>
<text x="137.9" y="269.6">47,27</text>
<text x="145.2" y="269">Desenhado por:</text>
<text x="167" y="269">Data:</text>
<text x="181.9" y="269">Núcleo:</text>
<text x="35.3" y="271">1227 - SÃO GABRIEL - IGOR</text>
<text x="35.3" y="273.9">PROPRIETÁRIO:</text>
<text x="105.8" y="273.4">CARREADOR 2026:</text>
<text x="139.1" y="273.4">0,93</text>
<text x="145.2" y="274">Atualizado por:</text>
<text x="145.3" y="271">MÁRCIO GALASSI</text>
<text x="166.7" y="271">06/05/2026</text>
<text x="167" y="274">Data:</text>
<text x="187.1" y="275">USINA</text>
<text x="189.7" y="272.5">1</text>
<text x="35.3" y="281.2">IGOR GUILHERME GAMBARATO</text>
<text x="35.3" y="279.1">FORNECEDOR:</text>
<text x="35.3" y="276.1">IGOR GUILHERME GAMBARATO</text>
<text x="103.9" y="278.6" transform="rotate(-90 103.9 278.6)">(ha)</text>
<text x="145.2" y="279.1">Engenheiro Agrimensor:</text>
<text x="145.3" y="281.2">DANIEL CÉSAR DA SILVA</text>
<text x="145.3" y="276">-</text>
<text x="166.7" y="276">-</text>
<text x="35.3" y="283.8">ÁREA TOTAL:</text>
<text x="35.3" y="285.9">48,20 Hectares</text>
<text x="101.5" y="286.4" transform="rotate(-90 101.5 286.4)">QUADRO DE ÁREAS</text>
<text x="145.2" y="283.9">Municipio:</text>
<text x="145.3" y="286">PIRAJUBA - MG</text>
<text x="166.8" y="283.9">Escala:</text>
<text x="167" y="286">1 : 7.500</text>
<text x="181.9" y="283.9">Data Levant.:</text>
<text x="182.1" y="286">04/2026</text>
<text x="157.9" y="290.4">Datum Sirgas2000 / UTM zona 22S (CM 51W)</text>
</g>
<g font-size="1.8" fill="#808080">
<text x="10.6" y="46.8">N(Y)=7.799.500m</text>
<text x="10.6" y="113.4">N(Y)=7.799.000m</text>
<text x="10.6" y="180.1">N(Y)=7.798.500m</text>
<text x="10.6" y="246.8">N(Y)=7.798.000m</text>
<text x="57.2" y="263" transform="rotate(-90 57.2 263)">E(X)=733.000.0000m</text>
<text x="123.9" y="263" transform="rotate(-90 123.9 263)">E(X)=733.500.0000m</text>
<text x="190.6" y="263" transform="rotate(-90 190.6 263)">E(X)=734.000.0000m</text>
</g>
<text font-size="1.3" x="12.1" y="284.8">LEVANTAMENTO TOPOGRÁFICO</text>
<text font-size="1.1" fill="#989898" x="23.1" y="279.1">Filial Campo Florido</text>
</svg>
